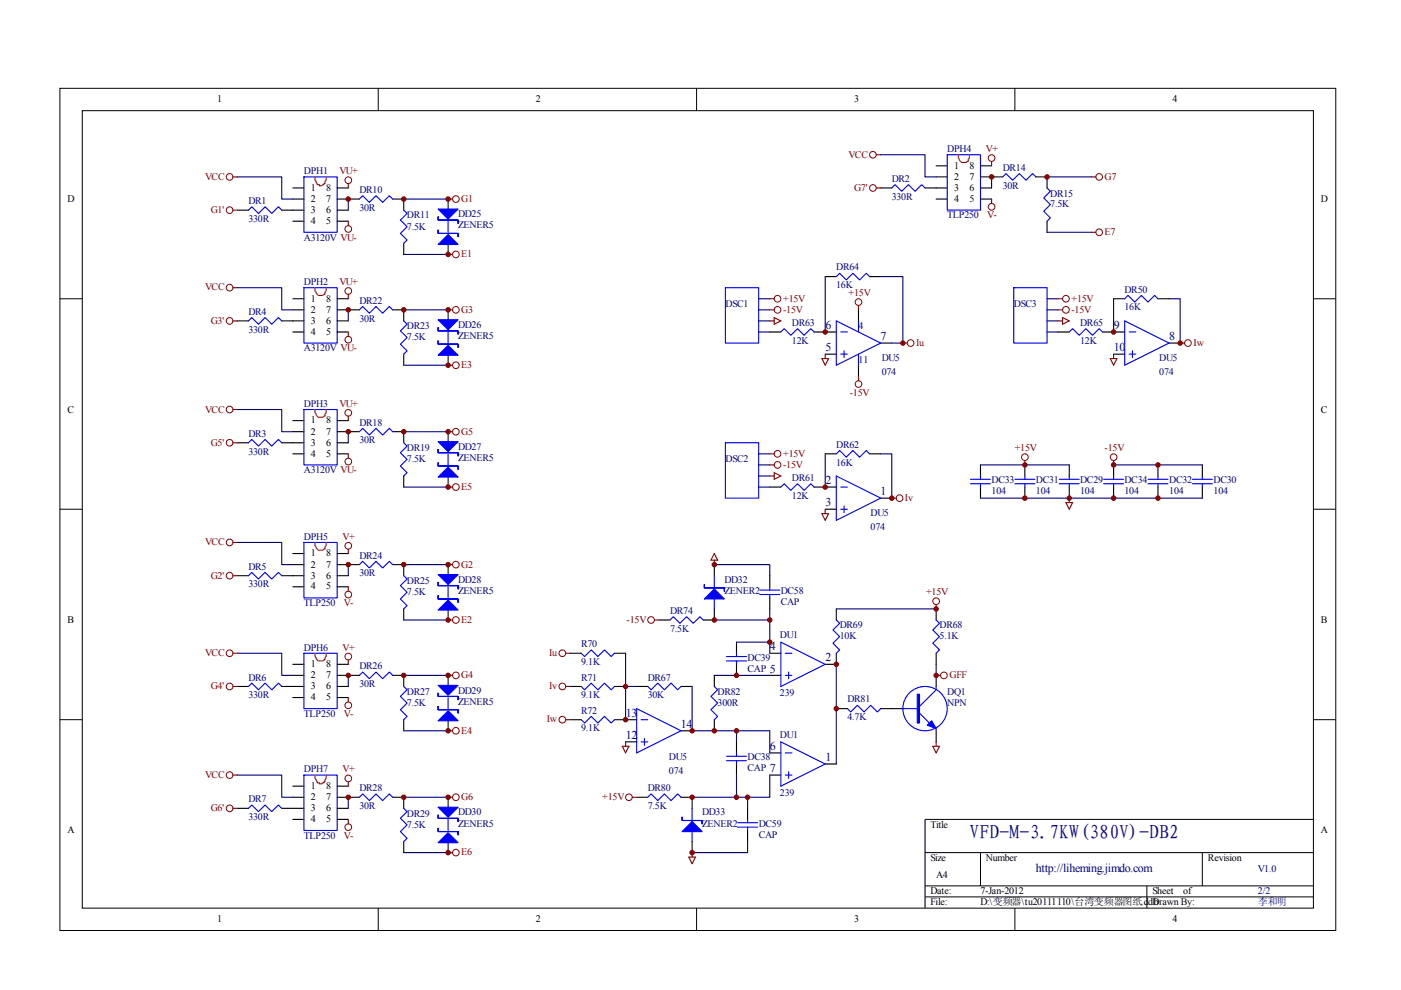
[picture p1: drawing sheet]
<svg xmlns="http://www.w3.org/2000/svg" width="297mm" height="210mm" viewBox="0 0 297 210" stroke-linecap="round" stroke-linejoin="round" font-family="sans-serif">
<g fill="none" stroke="#000" stroke-width=".21">
<path d="M12.7 18.7h270.5v178.6h-270.5zM80.2 18.7v4.7M147.7 18.7v4.7M215.2 18.7v4.7M17.4 23.5h261.1v169h-261.1zM12.7 63.3h4.7M278.4 63.3h4.7M12.7 108h4.7M278.4 108h4.7M12.7 152.6h4.7M278.4 152.6h4.7M278.4 173.7h-82.3v18.8"/>
<path d="M80.2 192.5v4.7M147.7 192.5v4.7M196.1 180.8h82.3M196.1 187.8h82.3M196.1 190.2h82.3M207.9 180.8v7M215.2 192.5v4.7M243.2 187.8v4.7M254.9 180.8v7"/>
</g>
<g fill="none" stroke="#000" stroke-width=".23">
<path d="M62.1 39.9h2.3M71.5 39.9h2.3M186.7 39.9h2.4M196.1 39.9h4.7M198.5 35.2h2.3M198.5 37.5h2.3M207.9 39.9h2.3M207.9 35.2h2.3M207.9 37.5h4.7M219.6 37.5h2.4v2.4M50.3 44.6h2.4M59.7 44.6h4.7"/>
<path d="M62.1 42.2h2.3M62.1 46.9h2.3M71.5 42.2h4.7M71.5 44.6h2.3M71.5 46.9h2.3M83.2 42.2h2.4v2.4M85.6 51.6v2.3M95 42.2v2.4M95 51.6v2.3M175 58.6h2.3M184.4 58.6h2.3M198.5 42.2h2.3"/>
<path d="M207.9 42.2h2.3M222 46.9v2.4M50.3 68h2.4M59.7 68h4.7M62.1 63.3h2.3M62.1 65.7h2.3M62.1 70.4h2.3M71.5 63.3h2.3M71.5 65.7h4.7M71.5 68h2.3M71.5 70.4h2.3M83.2 65.7h2.4v2.3"/>
<path d="M85.6 75.1v2.3M95 65.7v2.3M95 75.1v2.3M163.2 70.4h2.4M172.6 70.4h4.7M175 75.1h2.3M182 65.7v2.3M182 77.4v2.4M186.7 72.7h2.4M224.3 70.4h2.4M233.8 70.4h4.7M236.1 63.3h2.4"/>
<path d="M236.1 75.1h2.4M245.5 63.3h2.4M247.9 72.7h2.3M50.3 93.9h2.4M59.7 93.9h4.7M62.1 89.2h2.3M62.1 91.5h2.3M62.1 96.2h2.3M71.5 89.2h2.3M71.5 91.5h4.7M71.5 93.9h2.3M71.5 96.2h2.3"/>
<path d="M83.2 91.5h2.4v2.4M95 91.5v2.4M175 96.2h2.3M184.4 96.2h2.3M207.9 98.6v2.3M217.3 98.6v2.3M226.7 98.6v2.3M236.1 98.6v2.3M245.5 98.6v2.3M254.9 98.6v2.3M62.1 117.4h2.3M62.1 119.7h2.3"/>
<path d="M71.5 117.4h2.3M71.5 119.7h4.7M83.2 119.7h2.4v2.4M85.6 100.9v2.4M95 100.9v2.4M95 119.7v2.4M151.4 119.7v2.4M163.2 103.3h2.4M172.6 103.3h4.7M175 108h2.3M186.7 105.6h2.4M207.9 103.3v2.3"/>
<path d="M217.3 103.3v2.3M226.7 103.3v2.3M236.1 103.3v2.3M245.5 103.3v2.3M254.9 103.3v2.3M50.3 122.1h2.4M59.7 122.1h4.7M62.1 124.4h2.3M71.5 122.1h2.3M71.5 124.4h2.3M85.6 129.1v2.4M95 129.1v2.4"/>
<path d="M120.9 138.5h2.3M130.3 138.5h2.3M139.7 131.5h2.3M151.4 129.1v2.4h-2.3M156.2 136.2v2.3M163.2 138.5h2.4M163.2 122.1v2.3M163.2 126.8v2.3M177.3 138.5v2.4h-2.3M177.3 129.1v2.4M198.5 129.1v2.4M198.5 138.5v2.4"/>
<path d="M50.3 145.5h2.4M59.7 145.5h4.7M62.1 140.9h2.3M62.1 143.2h2.3M62.1 147.9h2.3M71.5 140.9h2.3M71.5 143.2h4.7M71.5 145.5h2.3M71.5 147.9h2.3M83.2 143.2h2.4v2.3M85.6 152.6v2.3M95 143.2v2.3"/>
<path d="M95 152.6v2.3M120.9 145.5h2.3M120.9 152.6h2.3M130.3 145.5h2.3M130.3 152.6h4.7M132.6 157.3h2.4M135 145.5h2.3M144.4 145.5h2.3M144.4 154.9h2.3M151.4 143.2v2.3M151.4 152.6v2.3M156.2 140.9v2.3"/>
<path d="M156.2 157.3v2.3M163.2 143.2h2.4M163.2 159.6h2.4M177.3 150.2h2.4M186.7 150.2h4.7M198.5 143.2v2.3M198.5 154.9v2.4M50.3 171.4h2.4M59.7 171.4h4.7M62.1 166.7h2.3M62.1 169h2.3M62.1 173.7h2.3"/>
<path d="M71.5 166.7h2.3M71.5 169h4.7M71.5 171.4h2.3M71.5 173.7h2.3M83.2 169h2.4v2.4M85.6 178.4v2.4M95 169v2.4M95 178.4v2.4M135 169h2.3M144.4 169h2.3v2.4M146.7 178.4v2.4M156.2 162v2.3"/>
<path d="M158.5 171.4v2.3M158.5 176.1v2.3M163.2 164.3h2.4M175 162h2.3"/>
</g>
<g fill="none" stroke="#00f" stroke-width=".23">
<path d="M64.4 37.5h7.1v11.8h-7.1zM189.1 39.9l.7-.7 1.4 1.4 1.4-1.4 1.4 1.4 1.4-1.4 .7 .7M200.8 32.8h7.1v11.8h-7.1zM212.6 37.5l.7-.7 1.4 1.4 1.4-1.4 1.4 1.4 1.4-1.4 .7 .7M222 39.9l.7 .7-1.4 1.4 1.4 1.4-1.4 1.4 1.4 1.4-.7 .7M52.7 44.6l.7-.7 1.4 1.4 1.4-1.4 1.4 1.4 1.4-1.4 .7 .7M76.2 42.2l.7-.7 1.4 1.4 1.4-1.4 1.4 1.4 1.4-1.4 .7 .7M85.6 44.6l.7 .7-1.4 1.4 1.4 1.4-1.4 1.4 1.4 1.4-.7 .7M95 46.9v2.4M177.3 58.6l.7-.7 1.4 1.4 1.4-1.4 1.5 1.4 1.4-1.4 .7 .7M52.7 68l.7-.7 1.4 1.4 1.4-1.4 1.4 1.4 1.4-1.4 .7 .7M64.4 61h7.1v11.7h-7.1z"/>
<path d="M76.2 65.7l.7-.7 1.4 1.4 1.4-1.4 1.4 1.4 1.4-1.4 .7 .7M85.6 68l.7 .7-1.4 1.5 1.4 1.4-1.4 1.4 1.4 1.4-.7 .7M95 70.4v2.3M153.8 61h7.1v11.7h-7.1zM165.6 70.4l.7-.7 1.4 1.4 1.4-1.4 1.4 1.4 1.4-1.4 .7 .7M177.3 68l9.4 4.7-9.4 4.7zM178.3 70.4h1.4M178.3 75.1h1.4M179 74.4v1.4M182 68v2.4M182 75.1v2.3M214.9 61h7.1v11.7h-7.1z"/>
<path d="M226.7 70.4l.7-.7 1.4 1.4 1.4-1.4 1.4 1.4 1.4-1.4 .8 .7M238.5 63.3l.7-.7 1.4 1.4 1.4-1.4 1.4 1.4 1.4-1.4 .7 .7M238.5 68l9.4 4.7-9.4 4.7zM239.4 70.4h1.4M239.4 75.1h1.4M240.1 74.4v1.4M52.7 93.9l.7-.7 1.4 1.4 1.4-1.4 1.4 1.4 1.4-1.4 .7 .7M64.4 86.8h7.1v11.8h-7.1zM76.2 91.5l.7-.7 1.4 1.4 1.4-1.4 1.4 1.4 1.4-1.4 .7 .7M85.6 93.9l.7 .7-1.4 1.4 1.4 1.4-1.4 1.4 1.4 1.4-.7 .7M95 96.2v2.4M153.8 93.9h7.1v11.7h-7.1z"/>
<path d="M177.3 96.2l.7-.7 1.4 1.4 1.4-1.4 1.5 1.4 1.4-1.4 .7 .7M64.4 115h7.1v11.8h-7.1zM76.2 119.7l.7-.7 1.4 1.4 1.4-1.4 1.4 1.4 1.4-1.4 .7 .7M165.6 103.3l.7-.7 1.4 1.4 1.4-1.4 1.4 1.4 1.4-1.4 .7 .7M177.3 100.9l9.4 4.7-9.4 4.7zM178.3 103.3h1.4M178.3 108h1.4M179 107.3v1.4M205.8 101.6h4.2M205.8 102.6h4.2M207.9 100.9v.7M207.9 102.6v.7"/>
<path d="M215.2 101.6h4.2M215.2 102.6h4.2M217.3 100.9v.7M217.3 102.6v.7M224.6 101.6h4.2M224.6 102.6h4.2M226.7 100.9v.7M226.7 102.6v.7M234 101.6h4.2M234 102.6h4.2M236.1 100.9v.7M236.1 102.6v.7"/>
<path d="M243.4 101.6h4.2M243.4 102.6h4.2M245.5 100.9v.7M245.5 102.6v.7M252.8 101.6h4.2M252.8 102.6h4.2M254.9 100.9v.7M254.9 102.6v.7M52.7 122.1l.7-.7 1.4 1.4 1.4-1.4 1.4 1.4 1.4-1.4 .7 .7M64.4 138.5h7.1v11.7h-7.1zM85.6 122.1l.7 .7-1.4 1.4 1.4 1.4-1.4 1.4 1.4 1.4-.7 .7M95 124.4v2.4"/>
<path d="M123.2 138.5l.7 .7 1.4-1.4 1.5 1.4 1.4-1.4 1.4 1.4 .7-.7M142 131.5l.7-.7 1.5 1.4 1.4-1.4 1.4 1.4 1.4-1.4 .7 .7M151.4 122.1v7M154 139.2h4.3M156.2 138.5v.7M161.1 125.1h4.2M161.1 126.1h4.2M163.2 124.4v.7M163.2 126.1v.7M165.6 136.2l9.4 4.7-9.4 4.6zM166.5 138.5h1.4M177.3 131.5l.7 .7-1.4 1.4 1.4 1.4-1.4 1.4 1.4 1.4-.7 .7"/>
<path d="M198.5 131.5l.7 .7-1.4 1.4 1.4 1.4-1.4 1.4 1.4 1.4-.7 .7M52.7 145.5l.7-.7 1.4 1.5 1.4-1.5 1.4 1.5 1.4-1.5 .7 .7M76.2 143.2l.7-.7 1.4 1.4 1.4-1.4 1.4 1.4 1.4-1.4 .7 .7M85.6 145.5l.7 .8-1.4 1.4 1.4 1.4-1.4 1.4 1.4 1.4-.7 .7M95 147.9v2.3M123.2 145.5l.7 .8 1.4-1.5 1.5 1.5 1.4-1.5 1.4 1.5 .7-.8M123.2 152.6l.7 .7 1.4-1.4 1.5 1.4 1.4-1.4 1.4 1.4 .7-.7M135 150.2l9.4 4.7-9.4 4.7zM135.9 152.6h1.4M135.9 157.3h1.4M136.6 156.6v1.4M137.3 145.5l.7 .8 1.5-1.5 1.4 1.5 1.4-1.5 1.4 1.5 .7-.8"/>
<path d="M151.4 145.5l.8 .8-1.5 1.4 1.5 1.4-1.5 1.4 1.5 1.4-.8 .7M154 140.1h4.3M156.2 140.1v.8M156.2 159.6v.7M165.6 157.3l9.4 4.7-9.4 4.7zM166.5 143.2h1.4M166.5 159.6h1.4M167.2 142.5v1.4M179.7 150.2l.7 .7 1.4-1.4 1.4 1.4 1.4-1.4 1.4 1.4 .7-.7M191.4 150.2h3.6M195 151.2l2.1 2.1M198.5 145.5v.8l-3.5 3.5"/>
<path d="M198.5 154.5v.4M52.7 171.4l.7-.7 1.4 1.4 1.4-1.4 1.4 1.4 1.4-1.4 .7 .7M64.4 164.3h7.1v11.8h-7.1zM76.2 169l.7-.7 1.4 1.4 1.4-1.4 1.4 1.4 1.4-1.4 .7 .7M85.6 171.4l.7 .7-1.4 1.4 1.4 1.4-1.4 1.4 1.4 1.4-.7 .7M95 173.7v2.4M137.3 169l.7-.7 1.5 1.4 1.4-1.4 1.4 1.4 1.4-1.4 .7 .7M146.7 171.4v7M154 160.3h4.3M154 161.3h4.3M156.2 161.3v.7M156.4 174.4h4.2"/>
<path d="M156.4 175.4h4.2M158.5 173.7v.7M158.5 175.4v.7M166.5 164.3h1.4M167.2 163.6v1.4"/>
<circle cx="196.1" cy="150.2" r="4.7"/>
</g>
<path d="M66.8 37.5v.7l.2 .2 .3 .8h.4v.2h.5l.5-.2v-.3h.2v-.5l.2-.2v-.7M203.2 32.8v.7l.2 .2a1 1 0 0 0 1.7 .5h.2v-.5l.2-.2v-.7M66.8 61v.7l.2 .2a.99 .99 0 0 0 1.7 .5h.2v-.5l.2-.2v-.7M66.8 86.8v.7l.2 .3a1 1 0 0 0 1.7 .4h.2v-.4l.2-.3v-.7M66.8 115v.7l.2 .3a1 1 0 0 0 1.7 .4h.2v-.4l.2-.3v-.7M66.8 138.5v.7l.2 .2a1 1 0 0 0 1.7 .5h.2v-.5l.2-.2v-.7M66.8 164.3v.7l.2 .3 .3 .7h.4v.2h.5l.5-.2v-.3h.2v-.4l.2-.3v-.7" fill="none" stroke="#f00" stroke-width=".23"/>
<g fill="none" stroke="#800000" stroke-width=".21">
<circle cx="48.7" cy="37.5" r=".71"/>
<circle cx="73.8" cy="38.2" r=".71"/>
<circle cx="185.1" cy="32.8" r=".71"/>
<circle cx="185.1" cy="39.9" r=".71"/>
<circle cx="210.2" cy="33.5" r=".71"/>
<circle cx="233" cy="37.5" r=".71"/>
<circle cx="48.7" cy="44.6" r=".71"/>
<circle cx="73.8" cy="48.5" r=".71"/>
<circle cx="96.7" cy="53.9" r=".7"/>
<circle cx="96.7" cy="42.2" r=".7"/>
<circle cx="210.2" cy="43.9" r=".71"/>
<circle cx="233" cy="49.2" r=".71"/>
<circle cx="48.7" cy="68" r=".71"/>
<circle cx="48.7" cy="61" r=".71"/>
<circle cx="73.8" cy="61.7" r=".71"/>
<circle cx="73.8" cy="72" r=".71"/>
<circle cx="96.7" cy="65.7" r=".71"/>
<circle cx="96.7" cy="77.4" r=".7"/>
<circle cx="164.8" cy="65.7" r=".71"/>
<circle cx="164.9" cy="63.3" r=".7"/>
<circle cx="182" cy="64" r=".7"/>
<circle cx="193.1" cy="72.7" r=".71"/>
<circle cx="226" cy="65.7" r=".71"/>
<circle cx="226" cy="63.3" r=".71"/>
<circle cx="251.9" cy="72.7" r=".71"/>
<circle cx="48.7" cy="93.9" r=".71"/>
<circle cx="48.7" cy="86.8" r=".71"/>
<circle cx="73.8" cy="97.9" r=".71"/>
<circle cx="73.8" cy="87.5" r=".71"/>
<circle cx="96.7" cy="91.5" r=".7"/>
<circle cx="164.8" cy="96.2" r=".71"/>
<circle cx="164.8" cy="98.6" r=".71"/>
<circle cx="182" cy="81.4" r=".7"/>
<circle cx="217.3" cy="96.9" r=".7"/>
<circle cx="236.1" cy="96.9" r=".71"/>
<circle cx="48.7" cy="115" r=".71"/>
<circle cx="73.8" cy="115.7" r=".71"/>
<circle cx="96.7" cy="103.3" r=".7"/>
<circle cx="96.7" cy="119.7" r=".7"/>
<circle cx="190.7" cy="105.6" r=".71"/>
<circle cx="48.7" cy="138.5" r=".71"/>
<circle cx="48.7" cy="122.1" r=".71"/>
<circle cx="73.8" cy="126.1" r=".71"/>
<circle cx="73.8" cy="139.2" r=".71"/>
<circle cx="96.7" cy="131.5" r=".7"/>
<circle cx="119.2" cy="138.5" r=".71"/>
<circle cx="138" cy="131.5" r=".71"/>
<circle cx="198.5" cy="127.5" r=".71"/>
<circle cx="48.7" cy="145.5" r=".71"/>
<circle cx="73.8" cy="149.5" r=".71"/>
<circle cx="96.7" cy="143.2" r=".71"/>
<circle cx="96.7" cy="154.9" r=".7"/>
<circle cx="119.2" cy="145.5" r=".71"/>
<circle cx="119.2" cy="152.6" r=".71"/>
<circle cx="200.1" cy="143.2" r=".71"/>
<circle cx="48.7" cy="164.3" r=".71"/>
<circle cx="48.7" cy="171.4" r=".71"/>
<circle cx="73.8" cy="175.4" r=".71"/>
<circle cx="73.8" cy="165" r=".71"/>
<circle cx="96.7" cy="169" r=".7"/>
<circle cx="133.3" cy="169" r=".7"/>
<circle cx="96.7" cy="180.8" r=".7"/>
</g>
<g fill="none" stroke="#800000" stroke-width=".23">
<path d="M49.4 37.5h.9M73.8 38.9v1M185.8 32.8h.9M185.8 39.9h.9M210.2 34.2v1M231.4 37.5h.9M49.4 44.6h.9M73.8 46.9v.9M95 42.2h.9M95 53.9h.9M210.2 42.2v.9M231.4 49.3h.9"/>
<path d="M49.4 61h.9M49.4 68h.9M73.8 62.4v.9M73.8 70.4v.9M95 65.7h.9M95 77.4h.9M163.2 65.7h.9M163.2 68h.9M163.2 63.3h.9M164.1 67.3l1.5 .7-1.5 .7zM174.3 76h1.4l-.7 1.4zM175 75.1v.9"/>
<path d="M182 64.8v.9M182 79.8v.9M191.4 72.7h1M224.3 65.7h1M224.3 68h1M224.3 63.3h1M225.3 67.3l1.4 .7-1.4 .7zM235.4 76h1.4l-.7 1.4zM236.1 75.1v.9M250.2 72.7h1M49.4 86.8h.9M49.4 93.9h.9"/>
<path d="M73.8 88.2v1M73.8 96.2v1M95 91.5h.9M163.2 96.2h.9M163.2 98.6h.9M217.3 97.6v1M236.1 97.6v1M49.4 115h.9M73.8 116.4v1M95 103.3h.9M95 119.7h.9M151.4 117.4l.8 1.4h-1.5z"/>
<path d="M151.4 118.8v.9M163.2 100.9h.9M164.1 100.2l1.5 .7-1.5 .7zM174.3 108.9h1.4l-.7 1.4zM175 108v.9M189.1 105.6h.9M226 106.6h1.4l-.7 1.4zM226.7 105.6v1M49.4 122.1h.9M49.4 138.5h.9M73.8 124.4v.9M73.8 139.9v1"/>
<path d="M95 131.5h.9M119.9 138.5h1M138.7 131.5h1M198.5 128.2v.9M49.4 145.5h.9M73.8 147.9v.9M95 143.2h.9M95 154.9h.9M119.9 145.5h1M119.9 152.6h1M131.9 158.2h1.4l-.7 1.4zM132.6 157.3v.9"/>
<path d="M197.8 158.2h1.4l-.7 1.4zM198.5 143.2h.9M198.5 157.3v.9M49.4 164.3h.9M49.4 171.4h.9M73.8 165.7v1M73.8 173.7v1M95 169h.9M134 169h1M95 180.8h.9M146 181.7h1.4l-.7 1.4zM146.7 180.8v.9"/>
</g>
<g fill="none" stroke="#000080" stroke-width=".23">
<path d="M50.3 37.5h9.4v4.7h2.4M186.7 32.8h9.4v4.7h2.4M210.2 37.5v2.4M222 37.5h9.4M73.8 42.2v2.4M85.6 42.2h9.4M85.6 53.9h9.4M175 58.6v11.8M186.7 58.6h4.7v14.1h-2.3M222 49.3h9.4M50.3 61h9.4v4.7h2.4M73.8 65.7v2.3"/>
<path d="M85.6 65.7h9.4M85.6 77.4h9.4M160.9 65.7h2.3M160.9 63.3h2.3M160.9 68h2.3M160.9 70.4h2.3M222 65.7h2.3M222 63.3h2.3M222 68h2.3M222 70.4h2.3M236.1 63.3v7.1M247.9 63.3h2.3v9.4"/>
<path d="M50.3 86.8h9.4v4.7h2.4M73.8 91.5v2.4M85.6 91.5h9.4M160.9 96.2h2.3M160.9 98.6h2.3M175 96.2v7.1M186.7 96.2h2.4v9.4M207.9 98.6h18.8M236.1 98.6h18.8M50.3 115h9.4v4.7h2.4M73.8 119.7v2.4M85.6 103.3h9.4"/>
<path d="M85.6 119.7h9.4M151.4 119.7h11.8v2.4M160.9 103.3h2.3M160.9 100.9h2.3M207.9 105.6h47M50.3 138.5h9.4v4.7h2.4M85.6 131.5h9.4M132.6 138.5v14.1M151.4 131.5h11.8v7M156.2 136.2h7M163.2 129.1v2.4M177.3 129.1h21.2"/>
<path d="M73.8 143.2v2.3M85.6 143.2h9.4M85.6 154.9h9.4M132.6 145.5h2.4M146.7 145.5v9.4h16.5v4.7M151.4 143.2h11.8M156.2 154.9v2.4M177.3 140.9v21.1M198.5 140.9v2.3M50.3 164.3h9.4v4.7h2.4M73.8 169v2.4M85.6 169h9.4"/>
<path d="M156.2 164.3v4.7M158.5 178.4v2.4h-11.8M158.5 169v2.4M163.2 164.3v4.7h-16.5M85.6 180.8h9.4"/>
</g>
<g fill="#00f" stroke="#00f" stroke-width=".23">
<path d="M95 49.7l2.1 2.1h-4.2z"/>
<path d="M92.9 44.3h4.2l-2.1 2.1z"/>
<path d="M92.9 75.3l2.1-2.1 2.1 2.1z"/>
<path d="M92.9 67.8h4.2l-2.1 2.1z"/>
<path d="M92.9 101.2l2.1-2.2 2.1 2.2z"/>
<path d="M92.9 93.6h4.2l-2.1 2.2z"/>
<path d="M92.9 129.3l2.1-2.1 2.1 2.1z"/>
<path d="M92.9 121.8h4.2l-2.1 2.1z"/>
<path d="M92.9 152.8l2.1-2.1 2.1 2.1z"/>
<path d="M92.9 145.3h4.2l-2.1 2.1z"/>
<path d="M92.9 178.7l2.1-2.2 2.1 2.2z"/>
<path d="M92.9 171.1h4.2l-2.1 2.2z"/>
<path d="M144.6 176.3l2.1-2.1 2.2 2.1z"/>
<path d="M149.3 127l2.1-2.1 2.2 2.1z"/>
<path d="M197.5 152.8l1 1.7-1.9-.7z"/>
<path d="M92.9 48.8v.7h4.2v.7v-.7h-4.2z" fill-rule="evenodd"/>
<path d="M92.9 46v.7h4.2v.7v-.7h-4.2z" fill-rule="evenodd"/>
<path d="M92.9 72.3v.7h4.2v.7v-.7h-4.2z" fill-rule="evenodd"/>
<path d="M92.9 69.5v.7h4.2v.7v-.7h-4.2z" fill-rule="evenodd"/>
<path d="M92.9 98.1v.7h4.2v.7v-.7h-4.2z" fill-rule="evenodd"/>
<path d="M92.9 95.3v.7h4.2v.7v-.7h-4.2z" fill-rule="evenodd"/>
<path d="M92.9 126.3v.7h4.2v.7v-.7h-4.2z" fill-rule="evenodd"/>
<path d="M92.9 123.5v.7h4.2v.7v-.7h-4.2z" fill-rule="evenodd"/>
<path d="M92.9 149.8v.7h4.2v.7v-.7h-4.2z" fill-rule="evenodd"/>
<path d="M92.9 147v.7h4.2v.7v-.7h-4.2z" fill-rule="evenodd"/>
<path d="M92.9 175.6v.7h4.2v.7v-.7h-4.2z" fill-rule="evenodd"/>
<path d="M92.9 172.8v.7h4.2v.7v-.7h-4.2z" fill-rule="evenodd"/>
<path d="M144.6 173.3v.7h4.3v.7v-.7h-4.3z" fill-rule="evenodd"/>
<path d="M149.3 123.9v.7h4.3v.7v-.7h-4.3z" fill-rule="evenodd"/>
<path d="M194.5 147.2h.5v6.1h-.5z" fill-rule="evenodd"/>
</g>
<g fill="#800000" stroke="#800000" stroke-width=".21">
<circle cx="73.8" cy="42.2" r=".47"/>
<circle cx="85.6" cy="42.2" r=".47"/>
<circle cx="95" cy="42.2" r=".47"/>
<circle cx="95" cy="53.9" r=".47"/>
<circle cx="73.8" cy="65.7" r=".47"/>
<circle cx="85.6" cy="65.7" r=".47"/>
<circle cx="73.8" cy="91.5" r=".47"/>
<circle cx="85.6" cy="91.5" r=".47"/>
<circle cx="73.8" cy="119.7" r=".47"/>
<circle cx="85.6" cy="119.7" r=".47"/>
<circle cx="73.8" cy="143.2" r=".47"/>
<circle cx="85.6" cy="143.2" r=".47"/>
<circle cx="73.8" cy="169" r=".47"/>
<circle cx="85.6" cy="169" r=".47"/>
<circle cx="95" cy="65.7" r=".47"/>
<circle cx="95" cy="77.4" r=".47"/>
<circle cx="95" cy="91.5" r=".47"/>
<circle cx="95" cy="103.3" r=".47"/>
<circle cx="95" cy="119.7" r=".47"/>
<circle cx="95" cy="131.5" r=".47"/>
<circle cx="95" cy="143.2" r=".47"/>
<circle cx="95" cy="154.9" r=".47"/>
<circle cx="95" cy="169" r=".47"/>
<circle cx="95" cy="180.8" r=".47"/>
<circle cx="210.2" cy="37.5" r=".47"/>
<circle cx="222" cy="37.5" r=".47"/>
<circle cx="175" cy="70.4" r=".47"/>
<circle cx="191.4" cy="72.7" r=".47"/>
<circle cx="217.3" cy="105.6" r=".47"/>
<circle cx="217.3" cy="98.6" r=".47"/>
<circle cx="226.7" cy="105.6" r=".47"/>
<circle cx="236.1" cy="105.6" r=".47"/>
<circle cx="236.1" cy="98.6" r=".47"/>
<circle cx="245.5" cy="105.6" r=".47"/>
<circle cx="245.5" cy="98.6" r=".47"/>
<circle cx="236.1" cy="70.4" r=".47"/>
<circle cx="250.2" cy="72.7" r=".47"/>
<circle cx="175" cy="103.3" r=".47"/>
<circle cx="189.1" cy="105.6" r=".47"/>
<circle cx="146.7" cy="169" r=".47"/>
<circle cx="146.7" cy="180.8" r=".47"/>
<circle cx="158.5" cy="169" r=".47"/>
<circle cx="151.4" cy="131.5" r=".47"/>
<circle cx="151.4" cy="119.7" r=".47"/>
<circle cx="163.2" cy="131.5" r=".47"/>
<circle cx="156.1" cy="143.2" r=".47"/>
<circle cx="163.2" cy="136.2" r=".47"/>
<circle cx="156.1" cy="154.9" r=".47"/>
<circle cx="156.1" cy="169" r=".47"/>
<circle cx="132.6" cy="152.6" r=".47"/>
<circle cx="151.4" cy="154.9" r=".47"/>
<circle cx="146.7" cy="154.9" r=".47"/>
<circle cx="132.6" cy="145.5" r=".47"/>
<circle cx="177.3" cy="140.8" r=".47"/>
<circle cx="177.3" cy="150.2" r=".47"/>
<circle cx="198.5" cy="129.1" r=".47"/>
<circle cx="198.5" cy="143.2" r=".47"/>
</g>
<text font-size="4.2" fill="#000080" x="205.6" y="177.8">VFD-M-3.7KW(380V)-DB2</text>
<g font-size="2.5" fill="#000080">
<text x="175" y="69.8">6</text>
<text x="236.1" y="69.8">9</text>
<text x="175" y="74.4">5</text>
<text x="186.7" y="72.2">7</text>
<text x="236.1" y="74.4">10</text>
<text x="247.9" y="72.2">8</text>
<text x="175" y="102.6">2</text>
<text x="175" y="107.4">3</text>
<text x="186.7" y="105">1</text>
<text x="163.2" y="137.9">4</text>
<text x="163.2" y="142.6">5</text>
<text x="175" y="140.2">2</text>
<text x="132.7" y="152">13</text>
<text x="144.4" y="154.4">14</text>
<text x="132.7" y="156.6">12</text>
<text x="163.2" y="159">6</text>
<text x="175" y="161.4">1</text>
<text x="163.2" y="163.8">7</text>
<text x="219.6" y="184.8">http://liheming.jimdo.com</text>
</g>
<g font-size="2.1">
<text x="46.1" y="21.7">1</text>
<text x="113.6" y="21.7">2</text>
<text x="181.1" y="21.7">3</text>
<text x="248.6" y="21.7">4</text>
<text x="202.3" y="35.7">1</text>
<text x="205.6" y="35.7">8</text>
<text x="65.9" y="40.5">1</text>
<text x="69.2" y="40.5">8</text>
<text x="202.3" y="38.1">2</text>
<text x="202.3" y="40.5">3</text>
<text x="205.6" y="40.5">6</text>
<text x="205.6" y="38.1">7</text>
<text x="14.3" y="42.8">D</text>
<text x="65.9" y="42.8">2</text>
<text x="65.9" y="45.1">3</text>
<text x="65.9" y="47.5">4</text>
<text x="69.2" y="47.5">5</text>
<text x="69.2" y="45.1">6</text>
<text x="69.2" y="42.8">7</text>
<text x="202.3" y="42.8">4</text>
<text x="205.6" y="42.8">5</text>
<text x="280.1" y="42.8">D</text>
<text x="65.9" y="63.9">1</text>
<text x="69.2" y="63.9">8</text>
<text x="65.9" y="66.3">2</text>
<text x="65.9" y="68.7">3</text>
<text x="65.9" y="71">4</text>
<text x="69.2" y="71">5</text>
<text x="69.2" y="68.7">6</text>
<text x="69.2" y="66.3">7</text>
<text x="14.3" y="87.5">C</text>
<text x="65.9" y="89.8">1</text>
<text x="69.2" y="89.8">8</text>
<text x="280.1" y="87.5">C</text>
<text x="65.9" y="92.1">2</text>
<text x="65.9" y="94.5">3</text>
<text x="69.2" y="94.5">6</text>
<text x="69.2" y="92.1">7</text>
<text x="65.9" y="96.9">4</text>
<text x="69.2" y="96.9">5</text>
<text x="65.9" y="118">1</text>
<text x="69.2" y="118">8</text>
<text x="65.9" y="120.3">2</text>
<text x="65.9" y="122.7">3</text>
<text x="65.9" y="125">4</text>
<text x="69.2" y="125">5</text>
<text x="69.2" y="122.7">6</text>
<text x="69.2" y="120.3">7</text>
<text x="14.3" y="132.1">B</text>
<text x="280.1" y="132.1">B</text>
<text x="65.9" y="141.5">1</text>
<text x="65.9" y="143.8">2</text>
<text x="69.2" y="143.8">7</text>
<text x="69.2" y="141.5">8</text>
<text x="65.9" y="146.1">3</text>
<text x="65.9" y="148.5">4</text>
<text x="69.2" y="148.5">5</text>
<text x="69.2" y="146.1">6</text>
<text x="65.9" y="167.3">1</text>
<text x="69.2" y="167.3">8</text>
<text x="65.9" y="169.6">2</text>
<text x="65.9" y="172">3</text>
<text x="69.2" y="172">6</text>
<text x="69.2" y="169.6">7</text>
<text x="14.3" y="176.7">A</text>
<text x="65.9" y="174.3">4</text>
<text x="69.2" y="174.3">5</text>
<text x="197.3" y="175.5">Title</text>
<text x="280.1" y="176.7">A</text>
<text x="197.3" y="182.6">Size</text>
<text x="209" y="182.6">Number</text>
<text x="256.1" y="182.6">Revision</text>
<text x="197.3" y="189.6">Date:</text>
<text x="197.3" y="192">File:</text>
<text x="198.5" y="186.1">A4</text>
<text x="207.9" y="189.6">7-Jan-2012</text>
<text x="207.9" y="192">D:\变频器\tu20111110\台湾变频器图纸.ddb</text>
<text x="244.3" y="189.6">Sheet</text>
<text x="244.3" y="192">Drawn By:</text>
<text x="250.9" y="189.6">of</text>
<text x="46.1" y="195.5">1</text>
<text x="113.6" y="195.5">2</text>
<text x="181.1" y="195.5">3</text>
<text x="248.6" y="195.5">4</text>
</g>
<g font-size="2.1" fill="#800000">
<text x="179.9" y="33.5">VCC</text>
<text x="209" y="32.3">V+</text>
<text x="43.5" y="38.1">VCC</text>
<text x="72" y="36.9">VU+</text>
<text x="181.1" y="40.5">G7'</text>
<text x="234.2" y="38.1">G7</text>
<text x="44.7" y="45.1">G1'</text>
<text x="97.8" y="42.8">G1</text>
<text x="209.3" y="46.3">V-</text>
<text x="234.2" y="49.9">E7</text>
<text x="97.8" y="54.5">E1</text>
<text x="43.5" y="61.6">VCC</text>
<text x="72" y="60.5">VU+</text>
<text x="166" y="63.9">+15V</text>
<text x="179.9" y="62.8">+15V</text>
<text x="227.2" y="63.9">+15V</text>
<text x="44.7" y="68.7">G3'</text>
<text x="97.8" y="66.3">G3</text>
<text x="166" y="66.3">-15V</text>
<text x="227.2" y="66.3">-15V</text>
<text x="194.2" y="73.3">Iu</text>
<text x="253.1" y="73.3">Iw</text>
<text x="97.8" y="78.1">E3</text>
<text x="180.2" y="83.9">-15V</text>
<text x="43.5" y="87.5">VCC</text>
<text x="72" y="86.3">VU+</text>
<text x="44.7" y="94.5">G5'</text>
<text x="97.8" y="92.1">G5</text>
<text x="215.1" y="95.7">+15V</text>
<text x="234.2" y="95.7">-15V</text>
<text x="166" y="96.9">+15V</text>
<text x="166" y="99.2">-15V</text>
<text x="97.8" y="103.9">E5</text>
<text x="191.9" y="106.2">Iv</text>
<text x="43.5" y="115.6">VCC</text>
<text x="72.6" y="114.5">V+</text>
<text x="44.7" y="122.7">G2'</text>
<text x="97.8" y="120.3">G2</text>
<text x="72.9" y="128.5">V-</text>
<text x="196.3" y="126.2">+15V</text>
<text x="72.6" y="137.9">V+</text>
<text x="97.8" y="132.1">E2</text>
<text x="132.8" y="132.1">-15V</text>
<text x="43.5" y="139.1">VCC</text>
<text x="97.8" y="143.8">G4</text>
<text x="116.4" y="139.1">Iu</text>
<text x="201.3" y="143.8">GFF</text>
<text x="44.7" y="146.1">G4'</text>
<text x="116.4" y="146.1">Iv</text>
<text x="72.9" y="152">V-</text>
<text x="97.8" y="155.5">E4</text>
<text x="115.9" y="153.2">Iw</text>
<text x="43.5" y="164.9">VCC</text>
<text x="72.6" y="163.8">V+</text>
<text x="44.7" y="172">G6'</text>
<text x="97.8" y="169.6">G6</text>
<text x="127.7" y="169.6">+15V</text>
<text x="72.9" y="177.9">V-</text>
<text x="97.8" y="181.4">E6</text>
</g>
<g font-size="2.1" fill="#000080">
<text x="200.8" y="32.3">DPH4</text>
<text x="64.4" y="36.9">DPH1</text>
<text x="76.2" y="40.9">DR10</text>
<text x="189.1" y="38.6">DR2</text>
<text x="212.6" y="36.3">DR14</text>
<text x="212.6" y="40">30R</text>
<text x="222.7" y="41.7">DR15</text>
<text x="52.7" y="43.3">DR1</text>
<text x="52.7" y="47">330R</text>
<text x="76.2" y="44.7">30R</text>
<text x="86.3" y="46.3">DR11</text>
<text x="97.1" y="46.1">DD25</text>
<text x="189.1" y="42.3">330R</text>
<text x="200.8" y="46.3">TLP250</text>
<text x="222.7" y="44">7.5K</text>
<text x="64.4" y="51.1">A3120V VU-</text>
<text x="86.3" y="48.7">7.5K</text>
<text x="97.1" y="48.4">ZENER5</text>
<text x="177.3" y="57.3">DR64</text>
<text x="64.4" y="60.5">DPH2</text>
<text x="76.2" y="64.4">DR22</text>
<text x="153.8" y="65.1">DSC1</text>
<text x="177.3" y="61.1">16K</text>
<text x="215" y="65.1">DSC3</text>
<text x="238.4" y="62.1">DR50</text>
<text x="238.4" y="65.8">16K</text>
<text x="52.7" y="66.7">DR4</text>
<text x="52.7" y="70.5">330R</text>
<text x="76.2" y="68.2">30R</text>
<text x="86.3" y="69.8">DR23</text>
<text x="97.1" y="69.6">DD26</text>
<text x="97.1" y="71.9">ZENER5</text>
<text x="167.9" y="69.1">DR63</text>
<text x="182" y="69.8">4</text>
<text x="229" y="69.1">DR65</text>
<text x="64.4" y="74.5">A3120V VU-</text>
<text x="86.3" y="72.2">7.5K</text>
<text x="167.9" y="72.9">12K</text>
<text x="182" y="76.9">11</text>
<text x="186.9" y="76.6">DU5</text>
<text x="229" y="72.9">12K</text>
<text x="245.8" y="76.6">DU5</text>
<text x="186.9" y="79.4">074</text>
<text x="245.8" y="79.4">074</text>
<text x="64.4" y="86.3">DPH3</text>
<text x="52.7" y="92.6">DR3</text>
<text x="76.2" y="90.3">DR18</text>
<text x="76.2" y="94">30R</text>
<text x="86.3" y="95.7">DR19</text>
<text x="97.1" y="95.4">DD27</text>
<text x="177.3" y="94.9">DR62</text>
<text x="52.7" y="96.4">330R</text>
<text x="64.4" y="100.3">A3120V VU-</text>
<text x="86.3" y="98">7.5K</text>
<text x="97.1" y="97.8">ZENER5</text>
<text x="153.8" y="98">DSC2</text>
<text x="177.3" y="98.7">16K</text>
<text x="167.9" y="102">DR61</text>
<text x="167.9" y="105.8">12K</text>
<text x="210.2" y="102.5">DC33</text>
<text x="210.2" y="104.8">104</text>
<text x="219.6" y="102.5">DC31</text>
<text x="219.6" y="104.8">104</text>
<text x="229" y="102.5">DC29</text>
<text x="229" y="104.8">104</text>
<text x="238.4" y="102.5">DC34</text>
<text x="238.4" y="104.8">104</text>
<text x="247.9" y="102.5">DC32</text>
<text x="247.9" y="104.8">104</text>
<text x="257.3" y="102.5">DC30</text>
<text x="257.3" y="104.8">104</text>
<text x="184.6" y="109.5">DU5</text>
<text x="184.6" y="112.4">074</text>
<text x="64.4" y="114.5">DPH5</text>
<text x="76.2" y="118.5">DR24</text>
<text x="52.7" y="120.7">DR5</text>
<text x="52.7" y="124.6">330R</text>
<text x="76.2" y="122.2">30R</text>
<text x="86.3" y="123.9">DR25</text>
<text x="97.1" y="123.6">DD28</text>
<text x="97.1" y="125.9">ZENER5</text>
<text x="153.6" y="123.6">DD32</text>
<text x="153.6" y="125.9">ZENER2</text>
<text x="165.5" y="125.9">DC58</text>
<text x="64.4" y="128.5">TLP250</text>
<text x="86.3" y="126.2">7.5K</text>
<text x="142.1" y="130.1">DR74</text>
<text x="165.5" y="128.3">CAP</text>
<text x="64.4" y="137.9">DPH6</text>
<text x="123.2" y="137.3">R70</text>
<text x="142.1" y="134">7.5K</text>
<text x="165.4" y="135.3">DU1</text>
<text x="178.1" y="133.2">DR69</text>
<text x="178.1" y="135.6">10K</text>
<text x="199.2" y="133.2">DR68</text>
<text x="199.2" y="135.6">5.1K</text>
<text x="76.2" y="141.9">DR26</text>
<text x="123.2" y="141">9.1K</text>
<text x="158.5" y="140.1">DC39</text>
<text x="158.5" y="142.4">CAP</text>
<text x="52.7" y="144.3">DR6</text>
<text x="52.7" y="148">330R</text>
<text x="76.2" y="145.7">30R</text>
<text x="86.3" y="147.3">DR27</text>
<text x="86.3" y="149.7">7.5K</text>
<text x="97.1" y="147.1">DD29</text>
<text x="97.1" y="149.5">ZENER5</text>
<text x="123.2" y="144.3">R71</text>
<text x="123.2" y="148">9.1K</text>
<text x="137.3" y="144.3">DR67</text>
<text x="137.3" y="148">30K</text>
<text x="152.1" y="147.3">DR82</text>
<text x="152.1" y="149.7">300R</text>
<text x="165.4" y="147.6">239</text>
<text x="179.7" y="148.9">DR81</text>
<text x="200.8" y="147.3">DQ1</text>
<text x="200.8" y="149.7">NPN</text>
<text x="64.4" y="152">TLP250</text>
<text x="123.2" y="151.3">R72</text>
<text x="123.2" y="155">9.1K</text>
<text x="179.7" y="152.8">4.7K</text>
<text x="141.8" y="161.2">DU5</text>
<text x="158.5" y="161.2">DC38</text>
<text x="165.4" y="156.5">DU1</text>
<text x="64.4" y="163.8">DPH7</text>
<text x="76.2" y="167.7">DR28</text>
<text x="137.3" y="167.7">DR80</text>
<text x="141.8" y="164">074</text>
<text x="158.5" y="163.5">CAP</text>
<text x="52.7" y="170.1">DR7</text>
<text x="52.7" y="173.8">330R</text>
<text x="76.2" y="171.5">30R</text>
<text x="86.3" y="173.2">DR29</text>
<text x="97.1" y="172.9">DD30</text>
<text x="137.3" y="171.5">7.5K</text>
<text x="148.8" y="172.9">DD33</text>
<text x="165.4" y="168.7">239</text>
<text x="64.4" y="177.9">TLP250</text>
<text x="86.3" y="175.5">7.5K</text>
<text x="97.1" y="175.3">ZENER5</text>
<text x="148.8" y="175.3">ZENER2</text>
<text x="160.9" y="175.3">DC59</text>
<text x="160.9" y="177.6">CAP</text>
<text x="266.7" y="184.9">V1.0</text>
<text x="266.7" y="192">李和明</text>
<text x="266.7" y="189.6">2/2</text>
</g>
</svg>
